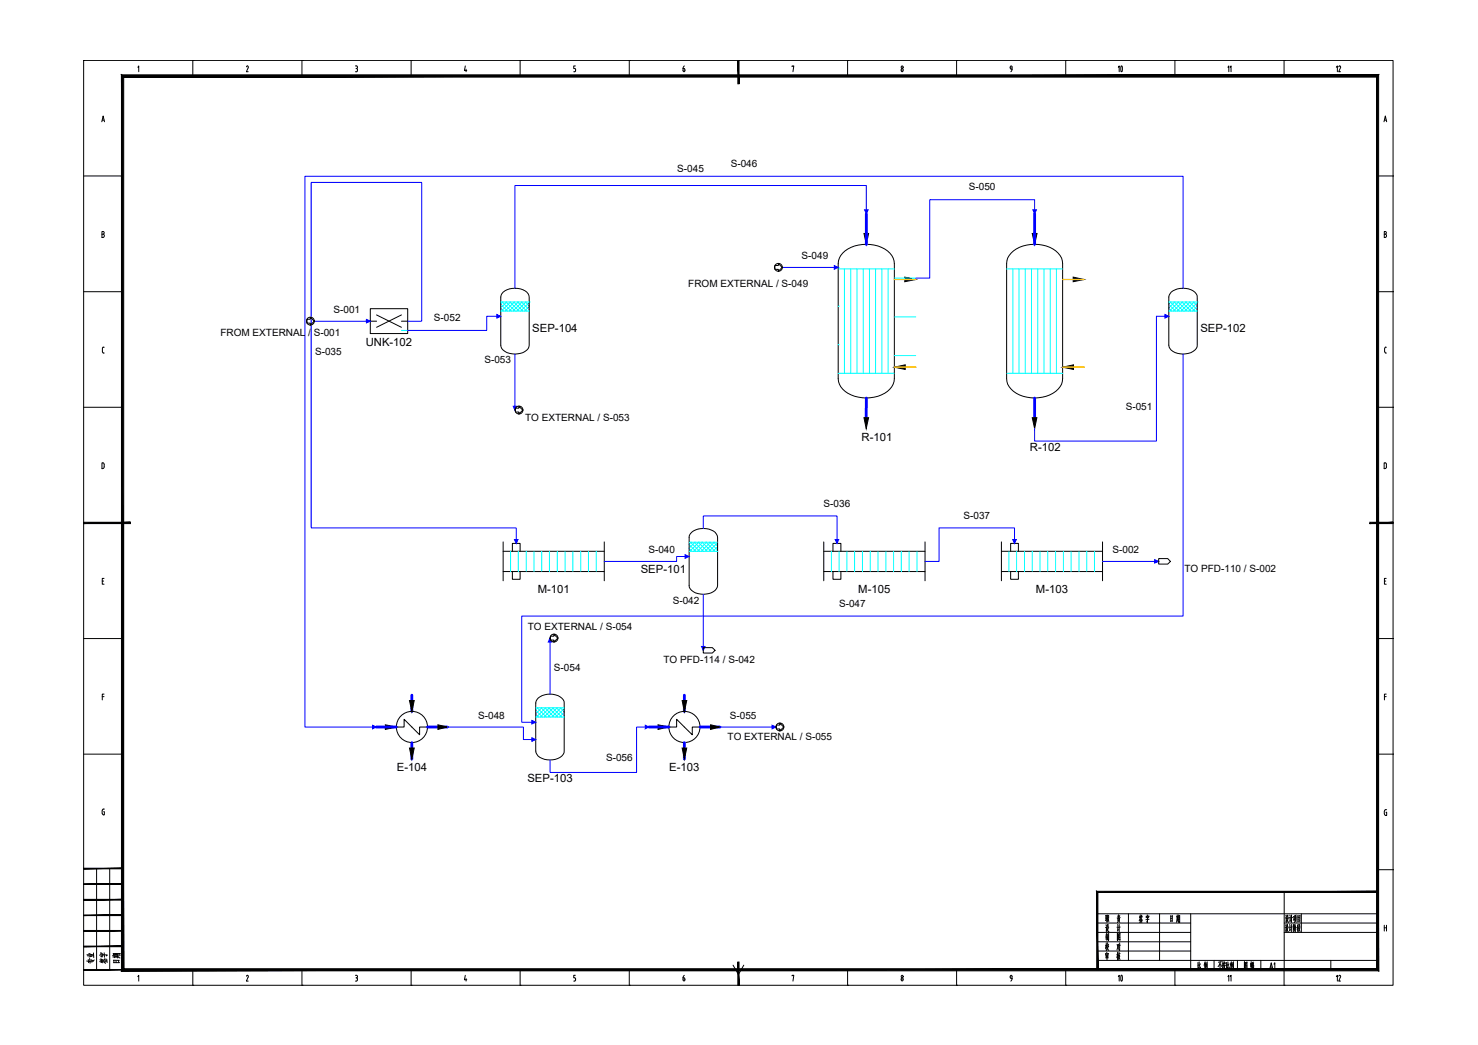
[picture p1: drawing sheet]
<svg xmlns="http://www.w3.org/2000/svg" width="420mm" height="297mm" viewBox="0 0 420 297" stroke-linecap="round" stroke-linejoin="round" font-family="sans-serif">
<g fill="none" stroke="#000" stroke-width=".28">
<path d="M23.8 17.2h372.2v262.9h-372.2zM39.2 19.1l.2-.4v1.7M54.8 17.2h.1M54.8 17.2v4.4M70.3 18.7l.3 .2v.4M70.3 18.7l-.2 .3M70.5 19.3l-.5 1.1h.6M85.8 17.2h.1M85.8 17.2v4.4M101 18.7l.6 .2v.4l-.2 .2M101.2 19.5h.1M101.4 19.5l.2 .3"/>
<path d="M101.6 19.8v.3M116.9 17.2h.1M116.9 17.2v4.4M132.3 18.7l-.3 1.4h.7M132.5 19.7v.7M147.9 17.2h.1M147.9 17.2v4.4M163.4 19.5l.2 .3M163.6 18.7h-.5v.8h.3M163.6 19.8v.3M178.9 17.2h.1M178.9 17.2v4.4"/>
<path d="M194.2 19.5l.1 .8h.3l.1-.3M194.2 19.5l.4 .1 .1 .5M194.5 18.7l-.3 .8M209.9 17.2h.1M225.2 19v-.3h.5l-.3 1.7M240.9 17.2h.1M240.9 17.2v4.4M256.7 19.8v.3M256.7 19.8l-.1-.3a.42 .42 0 0 0-.4 .4 .42 .42 0 0 0 .4 .4l.1-.3M271.9 17.2h.1M271.9 17.2v4.4M287.4 19.7h.3"/>
<path d="M287.7 19.1v.5M287.7 19.6l-.4 .8M287.7 19.1l-.1-.3a.43 .43 0 0 0-.4 .3 .43 .43 0 0 0 .3 .5M303 17.2h.1M303 17.2v4.4M334 17.2h.1M334 17.2v4.4M365 17.2h.1M365 17.2v4.4M28.9 34.6l.4-1.6 .4 1.6M29.1 34.1h.5M101.6 20l-.1 .3-.5 .1"/>
<path d="M163.1 20.4h.3M163.6 20l-.2 .4M393.4 34.6l.4-1.6 .4 1.6M393.6 34.1h.5M23.8 50h11.1M391.6 50h4.4M396 50h.1M29 66.6l.6 .2v.4l-.3 .3M29.3 66.5l.3-.1v-.4l-.6-.2v1.7h.3M393.5 66.6h.3M393.8 65.8h-.3v1.7h.3M393.8 66.6l.4 .4-.4 .5"/>
<path d="M393.8 65.8l.3 .4-.3 .3M23.8 82.9h11.1M29.4 98.7h.2M29.4 98.7l-.3 .2v1l.1 .4 .4 .1M391.6 82.9h4.4M393.6 99.1v.8M393.6 99.9l.3 .4M393.9 98.7h.2M393.9 98.7l-.3 .4M396 82.9h.1M23.8 115.8h11.1M391.6 115.8h4.4"/>
<path d="M393.9 100.4h.2M396 115.8h.1M29.2 131.6h-.2v1.6h.2M29.3 131.6l.3 .5v.8l-.3 .3M394.1 132.1v.6M394.2 132l-.2-.4h-.5v1.6l.5-.1 .2-.4M396 148.6h.1M29.1 165.2h.3M29.6 164.4h-.5v1.7h.5M393.6 165.2h.3M394.1 164.4h-.5v1.7h.5M23.8 181.5h11.1"/>
<path d="M29.1 198h.5M29.6 197.3h-.5v1.7M391.6 181.5h4.4M393.6 198h.5M394.1 197.3h-.5v1.7M396 181.5h.1M23.8 214.4h11.1M391.6 214.4h4.4M396 214.4h.1M29 230.4v.8M29.5 230.7h.2v.9l-.5-.1-.1-.4M29.7 230h-.5l-.1 .4"/>
<path d="M393.5 230.6v.7M393.6 231.3l.3 .5M394 230.9h.2v.9h-.3M394.2 230.2h-.5l-.1 .4M27.5 246.9v28.8M31.2 246.9v28.8M311.9 259.7h79.7M320.8 259.7v13.3M329.6 259.7v13.3M338.5 259.7v16M365.1 253.5v22.2M369.9 259.7v5.3"/>
<path d="M391.6 247.2h4.4M396 247.2h.1M39.2 277.6l.2-.4v1.7M54.8 275.7v4.4M70.3 277.2l.3 .2v.4M70.3 277.2l-.2 .3M70.5 277.8l-.5 1.1h.6M85.8 275.7v4.4M101 277.2l.6 .2v.4l-.2 .1M101 278.9h.3M101.2 277.9h.1M101.4 277.9l.2 .4"/>
<path d="M101.6 278.3v.2M101.6 278.5l-.2 .3M116.9 275.7v4.4M132.3 277.2l-.3 1.3h.7M132.5 278.2v.7M147.9 275.7v4.4M163.1 278.9h.3M163.4 277.9l.2 .4M163.6 277.2h-.5v.7h.3M163.6 278.3v.2M163.6 278.5l-.2 .3M178.9 275.7v4.4"/>
<path d="M194.2 278.5l.2 .3 .3-.3M194.2 277.9l.4 .1 .1 .5M194.2 277.9v.6M194.5 277.2l-.3 .8M208.4 274.3l1.5 2.7 1.5-2.7M225.2 277.4v-.2h.5l-.3 1.7M240.9 275.7v4.4M256.2 278.5l.3 .3 .2-.3M256.7 278.3v.2M256.7 278.3l-.2-.4-.3 .6M271.9 275.7v4.4M287.2 277.8l.3 .3"/>
<path d="M287.4 278.2h.3M287.7 277.6v.5M287.7 278.1l-.4 .8M287.7 277.6l-.2-.4-.3 .6M303 275.7v4.4M311.9 273h79.7M311.9 262.4h26.6M311.9 265h26.6M311.9 267.7h26.6M311.9 270.3h26.6M324.1 261.6v.3M324.2 260l-.3 .9"/>
<path d="M324.2 260.5v.3M324.3 261.6v.3M324.3 260.8l.5 .8M324.3 260.7l-.5 1M324.3 260.4l-.3 .1M324.4 261.3l-.3 .1M324.5 260.1l-.1 .6M324.5 261.5l-.1 .6M324.6 260.5v.3M324.7 262.1l-.7 .1M324.8 260.4l-.4 .1M325.9 260.4l-.1 .4"/>
<path d="M326.1 260l.1 .4M326.2 261.1v1.1l-.2-.3M326.4 260.8h-.5M326.4 260.7l-.2 .4M326.6 260.4l-.7 .1M326.6 260.4l-.1 .4M326.6 261.3l-.9 .1M332.8 260.3v1.7M333.1 261l-.3 .1M333.2 261.7l-.4 .1M333.3 260.4l-.5 .1M333.3 260.3l-.1 1.6"/>
<path d="M334 275.7v4.4M334.6 260.1v1.3M334.6 261.6l-.2 .6M334.8 261.6l.1 .3M334.8 260.8h-.2M334.8 261.1h-.2M334.9 260l-.1 1.4M335 260.4l-.5 .1M335 261.4l-.5 .1M335.1 261.3l-.1 .9M335.1 260.3v1.1M335.3 260.8h-.2"/>
<path d="M335.3 261.2l-.2 .1M335.4 260.2v2l-.2-.2M335.4 260.3h-.3M340.6 273.5v1.7M340.8 274.3l-.2 .1M340.9 274.9l-.4 .5M340.9 273.4v1.8l.2 .2h.2v-.5M341.2 274l-.3 .6M342.5 273.8v1.7M342.6 273.4l-.3 1M342.6 274.4l.2 .3M342.8 273.8l-.3 .9"/>
<path d="M342.8 274.1l-.1 .1M342.9 274.1l-.3 1.2M342.9 273.7l-.3 .1M343 273.9v1M343.2 273.4v2.1l-.2-.3M345.1 273v2.7M346.8 273.9v1.5M346.9 273.4l-.6 1.4M347 274.1l.2 .6M347.2 273.4l-.8 .1M347.6 273.3v2.1l-.1-.2M347.7 274.3l-.3 .3"/>
<path d="M347.8 273.9l-.4 .1M347.8 273.7v.4M348 273.9l-.1 .9 .4 .6M348 273.3l.1 .4M348.2 274.5l-.4 1M348.3 273.8h-.5M348.3 273.7l-.1 .3M348.4 274.4l-.6 .1M348.7 273.5v1.7M349 274.2l-.3 .2M349.1 273.4v1.8l.1 .2h.2v-.5M349.4 274l-.3 .6"/>
<path d="M349.9 273.8v1.7M350 273.4l-.3 1M350.1 274.4l.1 .3M350.2 273.7l-.2 .9M350.3 274.1l-.2 .1M350.3 274.1l-.2 1.2M350.4 273.7l-.4 .1M350.5 273.9v1M350.6 273.4v2l-.1-.2M351.8 273v2.7M353.8 275.4v-2v2M353.8 275.3h.7"/>
<path d="M354 274.1l.4 .5M354 274.9l.2 .3M354.1 274.6l.1 .2M354.1 273.7l-.2 .6M354.3 273.9l-.2 .1M354.3 273.8l-.5 1M354.5 273.4v2M354.5 273.5l-.7 .1M355.5 273.8v1M355.7 273.3v2.2M355.8 273.9v.9v-.2M355.8 274h-.3"/>
<path d="M355.9 274.4v1.1M356 273.8v.6M356.1 274.5v.9M356.3 273.8l-.3 .1M356.3 273.8v.4M356.3 274.2l-.3 .1M356.3 274.9l-.3 .1M356.3 275.3l-.4 .1M356.4 274.5l-.5 .1M356.4 274.4l-.1 1M356.4 273.5l-.5 .1M365 275.7v4.4"/>
<path d="M365.1 262.4h26.5M365.1 265h26.5M365.4 262.9l.2 .3M365.5 260.2l.2 .3M365.6 263.6h-.3M365.6 263.5v1M365.6 260.9h-.2M365.6 260.8v1M365.7 264.2l-.3 .5M365.8 264l.5 .8M365.8 261.5l-.3 .5M365.8 261.3l.5 .9"/>
<path d="M365.8 262.8l-.1 1M365.9 260.5l-.2 .6M365.9 260.1v.5M366 262.8l.1 .8h.2M366 262.9h-.2M366.1 260.1v.7l.2 .1M366.1 260.2l-.2 .1M366.1 263.8h-.4M366.1 263.7l-.5 1.2M366.1 261.1h-.3M366.2 261l-.5 1.2M366.5 263.6l.2-.2-.1 1.2 .2-.5"/>
<path d="M366.6 262.8l.1 .4M366.7 260.1l.1 .4M366.8 260.8l-.3 .1M366.8 260.8l-.1 1.1M366.8 261.5l-.1 .4M367.1 262.7v2.2M367.1 260.1v2.1M367.4 263.5l-.6 .1M367.4 260.8l-.5 .1M367.7 262.8v2M367.8 260.5v.9M367.8 262.9l-.1 .1"/>
<path d="M367.9 262.8l-.1 1.4-.1-.2M367.9 260.5l-.2 .1M368 263.6l-.2 1.3M368 261.3l-.3 .3M368.1 260.6v1M368.1 262.9l.4 .8M368.2 262.7l-.3 1M368.2 260.8l-.3 1.4M368.2 260.2v.5M368.2 261.6l.3 .5M368.2 263.5v1.4M368.5 260.6l-.4 .1"/>
<path d="M368.5 260.5v1.1M368.5 260.1l-.5 .2M368.9 262.9v1.8M369 260.2v1.9M369 263.6l-.1 .1M369 263.3l-.1 .1M369.1 264l-.4 .2M369.1 262.8l-.2 .3M369.2 264l.4 .7M369.2 263.8l.3-.1-.5 1.1M369.3 262.8l-.1 .9M369.4 261.2l-.4 .1"/>
<path d="M369.4 260.8h-.4M369.5 262.8l.1 .7M369.5 262.9l-.2 .1M369.5 261.7l-.5 .2M369.6 260.3l-.6 .1M369.6 260.2l-.1 1.9M378.3 273v2.7M393.5 263v1.7M393.5 263.7h.7M394.2 263v1.7M54.8 280.1h.1M85.8 280.1h.1"/>
<path d="M116.9 280.1h.1M147.9 280.1h.1M178.9 280.1h.1M209.9 280.1h.1M240.9 280.1h.1M271.9 280.1h.1M303 280.1h.1M334 280.1h.1M365 280.1h.1"/>
<circle cx="256.4" cy="19.1" r=".32"/>
<circle cx="256.4" cy="277.6" r=".32"/>
</g>
<g fill="#000" stroke="#000" stroke-width=".28">
<path d="M209.7 17.2l.4 6.6v-6.6zM209.7 17.2l.4 6.6h-.4z"/>
<path d="M34.5 21.3l.7 254.1v-253.5zM34.5 21.3l.7 254.1-.7 .6zM34.5 276l356.8-.6h-356.1zM34.5 276l356.8-.6 .6 .6zM391.3 21.9v253.5l.6 .6zM391.9 21.3v254.7l-.6-254.1zM35.2 21.9h356.1l.6-.6zM34.5 21.3h357.4l-356.7 .6z"/>
<path d="M23.8 148.4v.4l13.3-.4zM23.8 148.8l13.3-.4v.4z"/>
<path d="M389.4 148.8h6.6v-.4zM389.4 148.4h6.6l-6.6 .4z"/>
<path d="M23.8 255.8h11.1v-.2zM23.8 255.6h11.1l-11.1 .2z"/>
<path d="M23.8 251.4h11.1v-.2zM23.8 251.2h11.1l-11.1 .2z"/>
<path d="M23.8 247h11.1v-.2zM23.8 246.8h11.1l-11.1 .2z"/>
<path d="M312.1 253.7h79.5v-.3zM311.8 253.4h79.8l-79.5 .3zM311.8 253.4l.3 22.3v-22zM311.8 253.4l.3 22.3h-.3z"/>
<path d="M23.8 275.7h11.1v-.1zM23.8 275.6h11.1l-11.1 .1z"/>
<path d="M23.8 269.1h11.1v-.2zM23.8 268.9h11.1l-11.1 .2z"/>
<path d="M23.8 264.7h11.1v-.2zM23.8 264.5h11.1l-11.1 .2z"/>
<path d="M23.8 260.3h11.1v-.2zM23.8 260.1h11.1l-11.1 .2z"/>
<path d="M209.7 273.5v6.6h.4zM209.7 273.5h.4v6.6z"/>
</g>
<!-- layer: equipment_outline -->
<path d="M105.3 87.7h10.6v7.1h-10.6z" fill="none" stroke="#000" stroke-width=".28"/>
<!-- layer: internal_symbol -->
<path d="M107 89.5l7.1 3.5M114.1 89.5l-7.1 3.5" fill="none" stroke="#000" stroke-width=".28"/>
<!-- layer: process_line -->
<path d="M105.3 91.3h1.7M114.1 91.3h1.8" fill="none" stroke="#000" stroke-width=".28"/>
<!-- layer: EQUIPMENT -->
<path d="M238.3 76h.1M254.2 79.1h6.1M114.1 93.9h1.8M238.3 87h.1M238.3 98h.1M254.2 90.1h6.1M254.2 101.1h6.1" fill="none" stroke="#0ff" stroke-width=".28"/>
<g fill="none" stroke="#000" stroke-width=".28">
<path d="M239.6 72a10.3 10.3 0 0 1 13.4 0 4.4 4.4 0 0 1 1.2 2.9v32.7a5.8 5.8 0 0 1-4.6 5 10.4 10.4 0 0 1-10-2 4.4 4.4 0 0 1-1.3-3v-32.7a4.4 4.4 0 0 1 1.3-2.9zM287.4 72a10.2 10.2 0 0 1 13.4 0 3.9 3.9 0 0 1 1.3 2.9v32.7a6.1 6.1 0 0 1-5.7 5.3 9.4 9.4 0 0 1-9.5-3l-.4-.7-.3-1.6v-32.7a3.9 3.9 0 0 1 1.2-2.9zM143 83a5.5 5.5 0 0 1 7.1 .5l.3 .9v13.7a3.6 3.6 0 0 1-4 2.6 3.6 3.6 0 0 1-4-2.6v-13.7zM332.9 83a5.5 5.5 0 0 1 7.1 .5l.3 .9v13.7a3.6 3.6 0 0 1-4 2.6 3.6 3.6 0 0 1-4-2.6v-13.7zM143 156.7h28.8M143 154v11.1M145.7 156.7v-2.2h2.2v2.2M171.8 154v11.1M196.6 151.3a5.4 5.4 0 0 1 7.1 .5l.3 .9v13.7a3.6 3.6 0 0 1-4.1 2.5 3.6 3.6 0 0 1-4-2.5v-13.7v-.4zM234.2 154v11.1M234.2 156.7h28.8M236.8 156.7v-2.2h2.2v2.2"/>
<path d="M263 154v11.1M284.7 156.7h28.7M284.7 154v11.1M287.3 156.7v-2.2h2.2v2.2M313.4 154v11.1M143 162.5h28.8M145.7 162.5v2.2h2.2v-2.2M234.2 162.5h28.8M236.8 162.5v2.2h2.2v-2.2M284.7 162.5h28.7M287.3 162.5v2.2h2.2v-2.2M153 198.4a5.1 5.1 0 0 1 7.3 .9l.1 14.2a3.5 3.5 0 0 1-4 2.5 3.5 3.5 0 0 1-4.1-2.5v-13.7l.1-.5z"/>
<path d="M112.7 206.7h2.2v-2.2l4.4 4.4v-2.2h2.2M190.1 206.7h2.2v-2.2l4.5 4.4v-2.2h2.2"/>
<circle cx="117.1" cy="206.6" r="4.4"/>
<circle cx="194.6" cy="206.6" r="4.4"/>
</g>
<g fill="none" stroke="#0ff" stroke-width=".28">
<path d="M238.3 76.4h15.9M240.1 76.4v29.7M241.8 76.4v29.7M243.6 76.4v29.7M245.4 76.4v29.7M247.2 76.4v29.7M248.9 76.4v29.7M250.7 76.4v29.7M252.5 76.4v29.7M286.2 76.4h15.9M287.9 76.4v29.7M289.7 76.4v29.7"/>
<path d="M291.5 76.4v29.7M293.2 76.4v29.7M295 76.4v29.7M296.8 76.4v29.7M298.6 76.4v29.7M300.3 76.4v29.7M142.4 85.8h8M142.4 88.4h8M142.4 87.6l.8 .8M142.4 86.5l1.9 1.9M142.7 85.8l2.7 2.6M142.9 85.8l-.5 .6"/>
<path d="M143.8 85.8l2.7 2.6M144 85.8l-1.6 1.7M144.9 85.8l2.7 2.6M145.1 85.8l-2.6 2.6M146 85.8l2.7 2.6M146.2 85.8l-2.6 2.6M147.1 85.8l2.6 2.6M147.3 85.8l-2.6 2.6M148.2 85.8l2.2 2.2M148.4 85.8l-2.6 2.6M149.3 85.8l1.1 1.1M149.5 85.8l-2.6 2.6"/>
<path d="M150.4 85.8h.1M150.4 86l-2.4 2.4M150.4 87.1l-1.3 1.3M150.4 88.2l-.2 .2M332.3 87.6l.8 .8M332.3 86.5l1.9 1.9M332.3 85.8h8M332.3 88.4h8M332.7 85.8l2.6 2.6M332.9 85.8l-.6 .6M333.8 85.8l2.6 2.6M334 85.8l-1.7 1.7"/>
<path d="M334.9 85.8l2.6 2.6M335.1 85.8l-2.6 2.6M335.9 85.8l2.7 2.6M336.2 85.8l-2.6 2.6M337 85.8l2.7 2.6M337.3 85.8l-2.7 2.6M338.1 85.8l2.2 2.2M338.4 85.8l-2.7 2.6M339.2 85.8l1.1 1.1M339.5 85.8l-2.7 2.6M340.3 85.8h.1M340.3 86l-2.4 2.4"/>
<path d="M340.3 87.1l-1.3 1.3M340.3 88.2l-.2 .2M238.3 106.1h15.9M286.2 106.1h15.9M145.1 156.7v5.8M147.3 156.7v5.8M149.6 156.7v5.8M151.8 156.7v5.8M154 156.7v5.8M156.2 156.7v5.8M158.4 156.7v5.8M160.6 156.7v5.8"/>
<path d="M162.8 156.7v5.8M165.1 156.7v5.8M167.3 156.7v5.8M169.5 156.7v5.8M195.9 155.9l.8 .8M195.9 154.8l1.9 1.9M195.9 154.1h8.1M195.9 156.7h8.1M196.3 154.1l2.6 2.6M196.5 154.1l-.6 .6M197.4 154.1l2.6 2.6M197.6 154.1l-1.7 1.7"/>
<path d="M198.5 154.1l2.6 2.6M198.7 154.1l-2.6 2.6M199.6 154.1l2.6 2.6M199.8 154.1l-2.6 2.6M200.7 154.1l2.6 2.6M200.9 154.1l-2.6 2.6M201.7 154.1l2.3 2.2M202 154.1l-2.6 2.6M202.8 154.1l1.2 1.1M203.1 154.1l-2.7 2.6M204 154.3l-2.5 2.4M204 155.4l-1.4 1.3"/>
<path d="M204 156.5l-.3 .2M236.3 156.7v5.8M238.5 156.7v5.8M240.7 156.7v5.8M242.9 156.7v5.8M245.2 156.7v5.8M247.4 156.7v5.8M249.6 156.7v5.8M251.8 156.7v5.8M254 156.7v5.8M256.2 156.7v5.8M258.4 156.7v5.8"/>
<path d="M260.7 156.7v5.8M286.8 156.7v5.8M289 156.7v5.8M291.2 156.7v5.8M293.4 156.7v5.8M295.6 156.7v5.8M297.8 156.7v5.8M300.1 156.7v5.8M302.3 156.7v5.8M304.5 156.7v5.8M306.7 156.7v5.8M308.9 156.7v5.8"/>
<path d="M311.1 156.7v5.8M152.3 203l.8 .8M152.3 201.9l1.9 1.9M152.3 201.2h8.1M152.3 203.8h8.1M152.7 201.2l2.6 2.6M152.9 201.2l-.6 .6M153.8 201.2l2.6 2.6M154 201.2l-1.7 1.7M154.9 201.2l2.6 2.6M155.1 201.2l-2.6 2.6M156 201.2l2.6 2.6"/>
<path d="M156.2 201.2l-2.6 2.6M157.1 201.2l2.6 2.6M157.3 201.2l-2.6 2.6M158.2 201.2l2.2 2.2M158.4 201.2l-2.6 2.6M159.3 201.2l1.1 1.1M159.5 201.2l-2.6 2.6M160.4 201.4l-2.4 2.4M160.4 202.5l-1.3 1.3M160.4 203.6l-.2 .2"/>
</g>
<path d="M246.3 60.7v8.8M294.1 60.7v8.8M246.3 113.1l-.1 5.6M294.1 113.1v5.6M117.1 197.6v4.7M194.5 197.6v4.7M107 206.7h5.7M117.1 211.1v4.7M121.5 206.7h5.7M184.5 206.7h5.6M194.5 211.1v4.7M199 206.7h5.6" fill="none" stroke="#00f" stroke-width=".8"/>
<g fill="#000" stroke="#000" stroke-width=".28">
<path d="M245.6 66.4h1.3l-.6 3.1zM257.2 78.8l3.1 .6-3.1 .7zM293.4 66.4h1.4l-.7 3.1zM305.1 78.8l3.1 .6-3.1 .7zM254.2 104.4l3.1-.7v1.3zM302.1 104.4l3.1-.7v1.3zM245.6 118.7h1.3l-.7 3.1zM293.4 118.7h1.4l-.7 3.1zM109.5 206l3.2 .7-3.2 .6zM116.4 199.1h1.4l-.7 3.2zM116.4 212.6h1.4l-.7 3.2zM124.5 206l2.7 .7-2.7 .6z"/>
<path d="M187.1 206l3 .7-3 .6zM193.9 199.1h1.3l-.7 3.2zM193.9 212.6h1.3l-.7 3.2zM202 206l2.6 .7-2.6 .6z"/>
</g>
<path d="M254.2 79.4h6.1M302.1 79.4h6.1M254.2 104.4h6.1h-3M302.1 104.4h6.1h-3" fill="none" stroke="#ffbf00" stroke-width=".38"/>
<!-- layer: STREAM -->
<g fill="none" stroke="#00f" stroke-width=".28">
<path d="M222.4 76h15.9M246.3 60.7v-8h-99.9v29.2M294.1 60.7v-3.9h-29.8v22.3h-4M89.4 91.3h15.9M115.9 91.3h4v-39.5h-31.4v98.3h58.3v4.4M142.4 89.9h-4v4h-22.5M332.3 89.9h-3.6v35.5h-34.6v-3.6M336.3 81.9v-31.8h-249.6v156.6h20.3M146.4 100.7v15.9M336.3 100.7v74.4h-188v30.2h4M195.9 158.2h-3.6v1.4h-20.5M199.9 150.2v-3.5h38v7.8"/>
<path d="M288.4 154.5v-4.4h-21.5v9.5h-3.9M313.4 159.6h16M199.9 168.9v16M156.4 181.4v15.9M127.2 206.7h21.6v3.5h3.5M184.5 206.7h-3.5v12.9h-24.6v-3.6M204.6 206.7h16"/>
</g>
<!-- layer: STREAM_ARROW -->
<g fill="#00f" stroke="#00f" stroke-width=".28">
<path d="M104.2 90.8l1.1 .5-1.1 .5z"/>
<path d="M328.2 159.1l1.2 .5-1.2 .4z"/>
<path d="M146.2 153.4h1.1l-.5 1.1z"/>
<path d="M237.4 153.4h1l-.5 1.1z"/>
<path d="M287.9 153.4h1l-.5 1.1z"/>
<path d="M194.8 157.7l1.1 .5-1.1 .5z"/>
<path d="M199.4 183.8h1l-.5 1.1z"/>
<path d="M245.8 59.6h1l-.5 1.1z"/>
<path d="M105.9 206.1l1.1 .6-1.1 .5z"/>
<path d="M151.2 204.8l1.1 .5-1.1 .5z"/>
<path d="M151.2 209.7l1.1 .5-1.1 .5z"/>
<path d="M237.2 75.5l1.1 .5-1.1 .5z"/>
<path d="M293.6 59.6h1l-.5 1.1z"/>
<path d="M331.2 89.4l1.1 .5-1.1 .5z"/>
<path d="M141.3 89.4l1.1 .5-1.1 .5z"/>
<path d="M145.9 115.5h1l-.5 1.1z"/>
<path d="M156.4 181.4l.5 1.1h-1z"/>
<path d="M219.5 206.1l1.1 .6-1.1 .5z"/>
<path d="M183.4 206.1l1.1 .6-1.1 .5z"/>
</g>
<!-- layer: CONNECTOR -->
<g fill="none" stroke="#000" stroke-width=".28">
<path d="M220.3 75.5h1v-.6l1.1 1.1-1.1 1.1v-.5h-1zM87.3 90.7h.9v-.5l1.2 1.1-1.2 1.1v-.6h-.9zM146.5 116h1v-.5l1.1 1.1-1.1 1.1v-.6h-1zM329.4 158.8h2.6l.7 .8-.7 .7h-2.6zM156.5 180.8h1v-.5l1.1 1.1-1.1 1.1v-.6h-1zM199.9 184.1h2.6l.8 .8-.8 .7h-2.6zM220.7 206.1h1v-.5l1.1 1.1-1.1 1.1v-.6h-1z"/>
<circle cx="221.3" cy="76" r="1.12"/>
<circle cx="88.2" cy="91.3" r="1.12"/>
<circle cx="147.5" cy="116.6" r="1.12"/>
<circle cx="157.5" cy="181.4" r="1.12"/>
<circle cx="221.7" cy="206.6" r="1.12"/>
</g>
<text font-size="6.6" x="315.7" y="280.8">10</text>
<text font-size="6.2" x="315.7" y="22.2">10</text>
<g font-size="5.3">
<text x="312.9" y="266">设 计</text>
<text x="313.3" y="268.5">制 图</text>
<text x="27.5" y="275.2" transform="rotate(-90 27.5 275.2)">专业</text>
<text x="31.4" y="275.2" transform="rotate(-90 31.4 275.2)">签字</text>
<text x="34.9" y="274.8" transform="rotate(-90 34.9 274.8)">日期</text>
<text x="312.9" y="271.3">校 对</text>
</g>
<g font-size="4.4">
<text x="378.5" y="21.5">12</text>
<text x="363.4" y="276.6" transform="rotate(-90 363.4 276.6)">A1</text>
<text x="382.1" y="280.1" transform="rotate(-90 382.1 280.1)">12</text>
</g>
<g font-size="4">
<text x="351" y="21.5" transform="rotate(-90 351 21.5)">11</text>
<text x="351" y="280.1" transform="rotate(-90 351 280.1)">11</text>
</g>
<g font-size="3.2">
<text x="151.3" y="94.5">SEP-104</text>
<text x="341.2" y="94.5">SEP-102</text>
<text x="104" y="98.4">UNK-102</text>
<text x="244.9" y="125.4">R-101</text>
<text x="292.8" y="128.1">R-102</text>
<text x="182.1" y="162.8">SEP-101</text>
<text x="152.9" y="168.6">M-101</text>
<text x="244" y="168.6">M-105</text>
<text x="294.5" y="168.6">M-103</text>
<text x="112.8" y="219.3">E-104</text>
<text x="190.3" y="219.3">E-103</text>
<text x="149.9" y="222.3">SEP-103</text>
</g>
<g font-size="2.8">
<text x="207.7" y="47.4">S-046</text>
<text x="192.5" y="48.8">S-045</text>
<text x="275.4" y="54.1">S-050</text>
<text x="227.9" y="73.6">S-049</text>
<text x="195.7" y="81.6">FROM EXTERNAL / S-049</text>
<text x="94.8" y="88.8">S-001</text>
<text x="62.6" y="95.5">FROM EXTERNAL / S-001</text>
<text x="123.3" y="91.3">S-052</text>
<text x="89.6" y="101">S-035</text>
<text x="137.7" y="103.3">S-053</text>
<text x="149.3" y="119.5">TO EXTERNAL / S-053</text>
<text x="320" y="116.5">S-051</text>
<text x="234.1" y="144">S-036</text>
<text x="273.9" y="147.4">S-037</text>
<text x="184.3" y="157.1">S-040</text>
<text x="316.3" y="157.1">S-002</text>
<text x="336.7" y="162.5">TO PFD-110 / S-002</text>
<text x="191.2" y="171.6">S-042</text>
<text x="238.5" y="172.5">S-047</text>
<text x="150.1" y="179.2">TO EXTERNAL / S-054</text>
<text x="157.5" y="190.7">S-054</text>
<text x="188.6" y="188.4">TO PFD-114 / S-042</text>
<text x="135.9" y="204.2">S-048</text>
<text x="207.5" y="204.2">S-055</text>
<text x="206.8" y="210.2">TO EXTERNAL / S-055</text>
<text x="172.3" y="216.4">S-056</text>
</g>
</svg>
